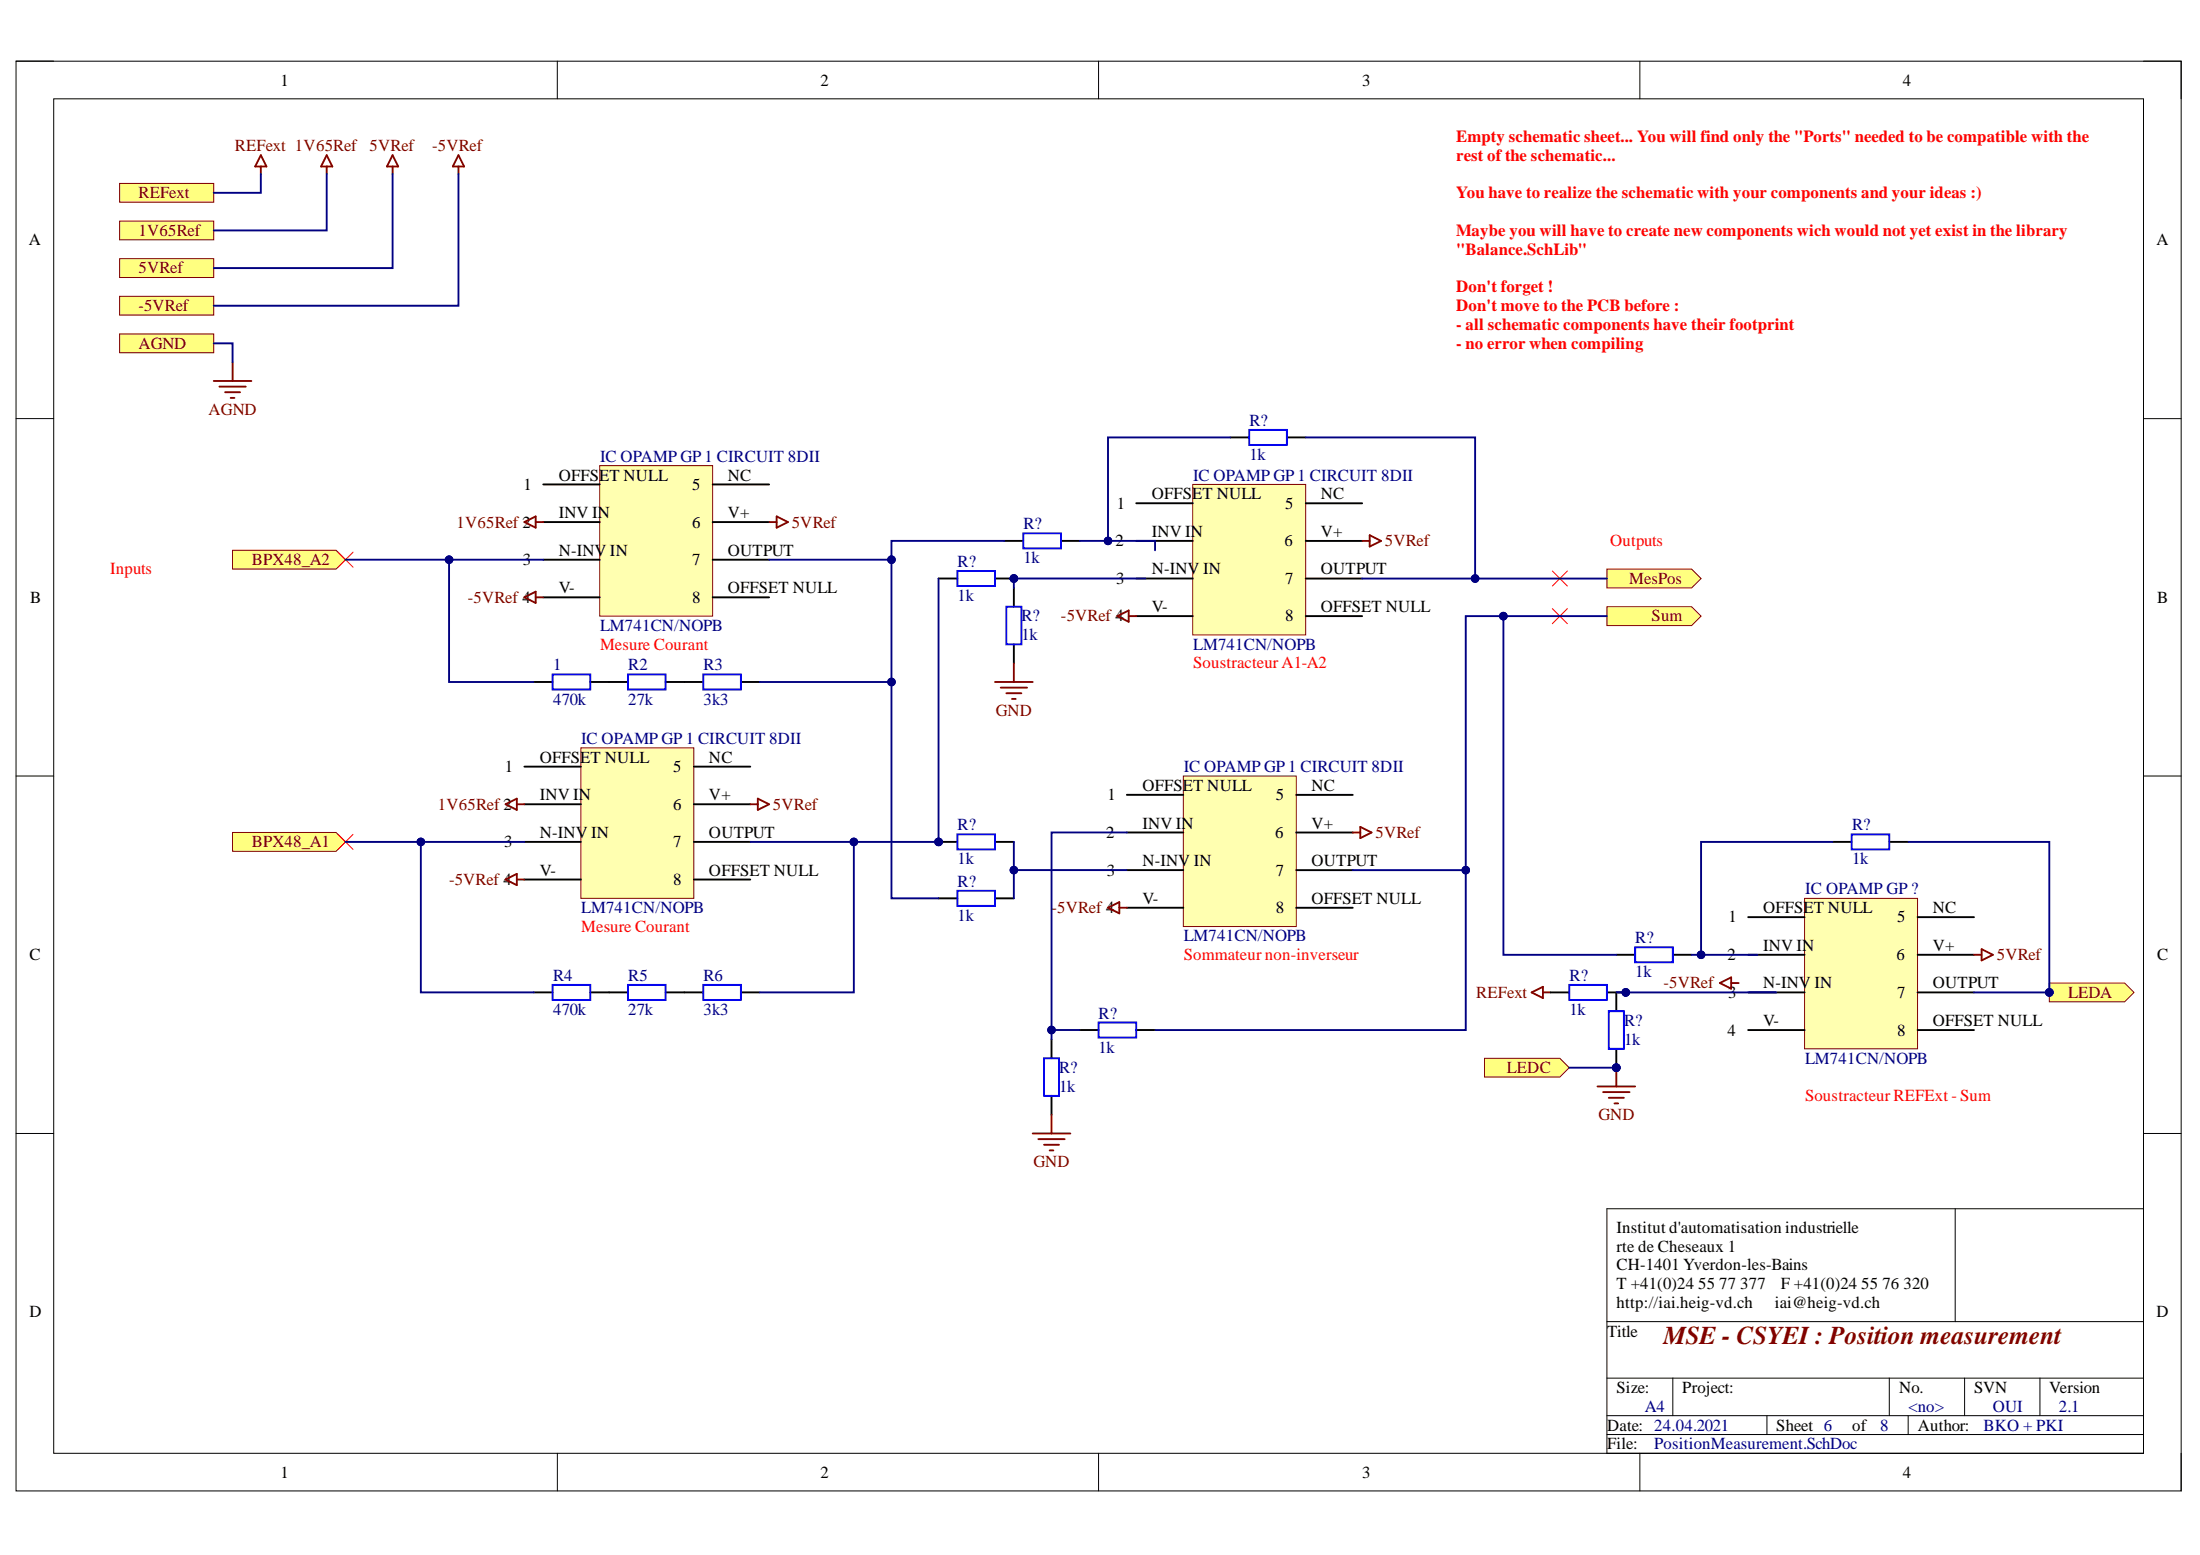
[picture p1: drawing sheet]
<svg xmlns="http://www.w3.org/2000/svg" width="297mm" height="210mm" viewBox="0 0 297 210" stroke-linecap="round" stroke-linejoin="round" font-family="sans-serif">
<path d="M2.2 8.3h292.3v193h-292.3z" fill="none" stroke="#000" stroke-width=".14"/>
<path d="M7.3 13.3h282.1v182.9h-282.1z" fill-rule="evenodd" fill="#fff"/>
<g fill="none" stroke="#000" stroke-width=".14">
<path d="M2.2 8.3h5.1M7.3 13.3h282.1v182.9h-282.1zM75.2 8.3v5M148.3 8.3v5M221.4 8.3v5M289.4 8.3h5.1v5M2.2 56.5h5.1M289.4 56.5h5.1M2.2 104.8h5.1M289.4 104.8h5.1M2.2 153h5.1M289.4 153h5.1"/>
<path d="M217 163.2h72.4v33h-72.4zM217 178.4h72.4M264 163.2v15.2M75.3 196.2v5.1M148.3 196.2v5.1M217 193.6h72.4M217 191.1h72.4M217 186h72.4M221.4 196.2v5.1M225.9 186v5.1M238.6 191.1v2.5M255.1 186v5.1"/>
<path d="M257.6 191.1v2.5M265.3 186v5.1M275.4 186v5.1M294.5 196.2v5.1"/>
</g>
<path d="M16.2 45.1h12.7v2.5h-12.7z" fill-rule="evenodd" fill="#ffff80"/>
<path d="M16.2 45.1h12.7v2.5h-12.7z" fill="none" stroke="#800000" stroke-width=".14"/>
<path d="M200.4 142.9h10.2l1.3 1.2-1.3 1.3h-10.2z" fill-rule="evenodd" fill="#ffff80"/>
<path d="M200.4 142.9h10.2l1.3 1.2-1.3 1.3h-10.2z" fill="none" stroke="#800000" stroke-width=".14"/>
<path d="M31.4 112.4h14l1.3 1.2-1.3 1.3h-14z" fill-rule="evenodd" fill="#ffff80"/>
<path d="M31.4 112.4h14l1.3 1.2-1.3 1.3h-14z" fill="none" stroke="#800000" stroke-width=".14"/>
<path d="M31.4 74.3h14l1.3 1.3-1.3 1.2h-14z" fill-rule="evenodd" fill="#ffff80"/>
<path d="M31.4 74.3h14l1.3 1.3-1.3 1.2h-14z" fill="none" stroke="#800000" stroke-width=".14"/>
<path d="M45.6 74.5l2.1 2.1M47.7 74.5l-2.1 2.1M45.6 112.6l2.1 2.1M47.7 112.6l-2.1 2.1" fill="none" stroke="#f00" stroke-width=".14"/>
<path d="M196.6 17.1h90.3v48.3h-90.3z" fill-rule="evenodd" fill="#fff"/>
<path d="M196.6 17.1h90.3v48.3h-90.3z" fill="none" stroke="#fff" stroke-width=".14"/>
<path d="M35.2 20.9l.8 1.6h-1.6zM35.2 22.5v1" fill="none" stroke="#800000" stroke-width=".26"/>
<path d="M16.2 24.8h12.7v2.5h-12.7z" fill-rule="evenodd" fill="#ffff80"/>
<path d="M16.2 24.8h12.7v2.5h-12.7z" fill="none" stroke="#800000" stroke-width=".14"/>
<path d="M28.9 51.4h5M29.6 52.2h3.6M30.4 52.9h2M31.1 53.7h.6M31.4 48.9v2.5" fill="none" stroke="#800000" stroke-width=".26"/>
<path d="M217 76.8h11.4l1.3 1.3-1.3 1.3h-11.4z" fill-rule="evenodd" fill="#ffff80"/>
<path d="M217 76.8h11.4l1.3 1.3-1.3 1.3h-11.4z" fill="none" stroke="#800000" stroke-width=".14"/>
<path d="M217 81.9h11.4l1.3 1.3-1.3 1.2h-11.4z" fill-rule="evenodd" fill="#ffff80"/>
<path d="M217 81.9h11.4l1.3 1.3-1.3 1.2h-11.4z" fill="none" stroke="#800000" stroke-width=".14"/>
<path d="M276.7 132.7h10.2l1.2 1.3-1.2 1.2h-10.2z" fill-rule="evenodd" fill="#ffff80"/>
<path d="M276.7 132.7h10.2l1.2 1.3-1.2 1.2h-10.2z" fill="none" stroke="#800000" stroke-width=".14"/>
<path d="M209.6 77.1l2 2M211.6 77.1l-2 2M209.6 82.2l2 2M211.6 82.2l-2 2" fill="none" stroke="#f00" stroke-width=".14"/>
<path d="M81 62.9h15.2v20.3h-15.2z" fill-rule="evenodd" fill="#ffffb0"/>
<path d="M81 62.9h15.2v20.3h-15.2z" fill="none" stroke="#800000" stroke-width=".14"/>
<path d="M73.3 65.4h7.7M73.3 70.5h7.7M73.3 75.6h7.7M96.2 65.4h7.6M96.2 70.5h7.6M96.2 75.6h7.6M73.3 80.6h7.7M96.2 80.6h7.6" fill="none" stroke="#000" stroke-width=".26"/>
<path d="M78.4 100.9h15.3v20.4h-15.3z" fill-rule="evenodd" fill="#ffffb0"/>
<path d="M78.4 100.9h15.3v20.4h-15.3z" fill="none" stroke="#800000" stroke-width=".14"/>
<path d="M70.8 103.5h7.6M70.8 108.6h7.6M70.8 113.6h7.6M70.8 118.7h7.6M93.7 103.5h7.6M93.7 108.6h7.6M93.7 113.6h7.6M93.7 118.7h7.6" fill="none" stroke="#000" stroke-width=".26"/>
<path d="M161 65.4h15.3v20.3h-15.3z" fill-rule="evenodd" fill="#ffffb0"/>
<path d="M161 65.4h15.3v20.3h-15.3z" fill="none" stroke="#800000" stroke-width=".14"/>
<path d="M153.4 67.9h7.6M153.4 73h7.6M153.4 78.1h7.6M176.3 67.9h7.6M176.3 73h7.6M176.3 78.1h7.6M153.4 83.2h7.6M176.3 83.2h7.6" fill="none" stroke="#000" stroke-width=".26"/>
<path d="M159.8 104.8h15.2v20.3h-15.2z" fill-rule="evenodd" fill="#ffffb0"/>
<path d="M159.8 104.8h15.2v20.3h-15.2z" fill="none" stroke="#800000" stroke-width=".14"/>
<path d="M152.1 107.3h7.7M152.1 112.4h7.7M152.1 117.5h7.7M175 107.3h7.6M175 112.4h7.6M175 117.5h7.6M152.1 122.5h7.7M175 122.5h7.6" fill="none" stroke="#000" stroke-width=".26"/>
<path d="M16.2 34.9h12.7v2.6h-12.7z" fill-rule="evenodd" fill="#ffff80"/>
<path d="M16.2 34.9h12.7v2.6h-12.7z" fill="none" stroke="#800000" stroke-width=".14"/>
<path d="M16.2 40h12.7v2.5h-12.7z" fill-rule="evenodd" fill="#ffff80"/>
<path d="M16.2 40h12.7v2.5h-12.7z" fill="none" stroke="#800000" stroke-width=".14"/>
<g fill="none" stroke="#800000" stroke-width=".26">
<path d="M53 20.9l.8 1.6h-1.6zM53 22.5v1M61.9 20.9l.8 1.6h-1.6zM61.9 22.5v1M103.8 70.5h1.1M104.9 69.7l1.5 .8-1.5 .7zM183.9 73h1M184.9 72.2l1.6 .8-1.6 .8zM70.8 80.6l1.5-.7v1.5zM72.3 80.6h1M150.9 83.2l1.5-.8v1.5zM152.4 83.2h1"/>
<path d="M68.3 118.7l1.5-.7v1.5zM69.8 118.7h1M101.3 108.6h1M102.3 107.8l1.5 .8-1.5 .7zM182.6 112.4h1.1M183.7 111.6l1.5 .8-1.5 .7zM149.6 122.5l1.5-.7v1.5zM151.1 122.5h1"/>
</g>
<path d="M16.2 29.8h12.7v2.6h-12.7z" fill-rule="evenodd" fill="#ffff80"/>
<path d="M16.2 29.8h12.7v2.6h-12.7z" fill="none" stroke="#800000" stroke-width=".14"/>
<g fill="none" stroke="#800000" stroke-width=".26">
<path d="M44.1 20.9l.8 1.6h-1.6zM44.1 22.5v1M70.8 70.5l1.5-.8v1.5zM72.3 70.5h1M134.3 92.1h5.1M135.1 92.8h3.6M135.9 93.6h2M136.6 94.3h.5M136.9 89.5v2.6M68.3 108.6l1.5-.8v1.5zM69.8 108.6h1M206.8 134l1.5-.8v1.5z"/>
<path d="M208.3 134h1M139.4 153h5.1M140.2 153.8h3.6M141 154.5h2M141.7 155.3h.5M142 150.5v2.5"/>
</g>
<g fill="none" stroke="#000" stroke-width=".26">
<path d="M166.1 59h2.6M173.7 59h2.6M126.7 78.1h2.6M134.3 78.1h2.6M135.6 73h2.6M136.9 79.4v2.5M143.2 73h2.6M72.1 92.1h2.5M79.7 92.1h5.1M89.9 92.1h5M100 92.1h2.6M136.9 87v2.5"/>
<path d="M126.7 113.6h2.6M134.3 113.6h2.6M72.1 134h2.5M79.7 134h5.1M89.9 134h5M100 134h2.6M126.7 121.3h2.6M134.3 121.3h2.6M145.8 139h2.5M153.4 139h2.6M142 140.3v2.5M142 147.9v2.6"/>
</g>
<g fill="none" stroke="#00f" stroke-width=".26">
<path d="M168.7 58h5v2.1h-5zM129.3 77.1h5v2h-5zM138.2 72h5v2h-5zM74.6 91h5.1v2.1h-5.1zM84.8 91h5.1v2.1h-5.1zM94.9 91h5.1v2.1h-5.1zM135.9 81.9h2v5.1h-2zM129.3 112.6h5v2.1h-5zM74.6 132.9h5.1v2.1h-5.1zM84.8 132.9h5.1v2.1h-5.1zM94.9 132.9h5.1v2.1h-5.1zM129.3 120.2h5v2.1h-5z"/>
<path d="M148.3 138h5.1v2.1h-5.1zM141 142.8h2v5.1h-2z"/>
</g>
<path d="M243.7 121.3h15.2v20.3h-15.2z" fill-rule="evenodd" fill="#ffffb0"/>
<path d="M243.7 121.3h15.2v20.3h-15.2z" fill="none" stroke="#800000" stroke-width=".14"/>
<path d="M218.2 128.9h2.6M218.2 134v2.5M225.9 128.9h2.5M236 123.8h7.7M236 128.9h7.7M236 134h7.7M236 139h7.7M258.9 123.8h7.6M258.9 128.9h7.6M258.9 134h7.6M258.9 139h7.6" fill="none" stroke="#000" stroke-width=".26"/>
<path d="M232.2 132.7l1.5-.8v1.6zM233.7 132.7h1.1M266.5 128.9h1.1M267.6 128.1l1.5 .8-1.5 .7z" fill="none" stroke="#800000" stroke-width=".26"/>
<path d="M217.2 136.5h2.1v5.1h-2.1zM220.8 127.9h5.1v2h-5.1z" fill="none" stroke="#00f" stroke-width=".26"/>
<circle cx="219.5" cy="134" r=".51" fill="#000080"/>
<circle cx="219.5" cy="134" r=".51" fill="none" stroke="#000080" stroke-width=".14"/>
<path d="M217 134h2.5" fill="none" stroke="#000" stroke-width=".26"/>
<circle cx="219.5" cy="134" r=".51" fill="#000080"/>
<circle cx="219.5" cy="134" r=".51" fill="none" stroke="#000080" stroke-width=".14"/>
<path d="M247.5 113.6h2.5M255.1 113.6h2.5M209.3 134h2.6" fill="none" stroke="#000" stroke-width=".26"/>
<path d="M250 112.6h5.1v2.1h-5.1zM211.9 132.9h5.1v2.1h-5.1z" fill="none" stroke="#00f" stroke-width=".26"/>
<path d="M215.7 146.7h5.1M216.5 147.4h3.5M217.2 148.2h2.1M218 148.9h.5M218.2 144.1v2.6" fill="none" stroke="#800000" stroke-width=".26"/>
<path d="M35.2 23.5v2.5h-6.3M44.1 23.5v7.6h-15.2M53 23.5v12.7h-24.1M61.9 23.5v17.8h-33M28.9 46.3h2.5v2.6M46.7 113.6h24.1" fill="none" stroke="#000080" stroke-width=".26"/>
<circle cx="56.8" cy="113.6" r=".51" fill="#000080"/>
<circle cx="56.8" cy="113.6" r=".51" fill="none" stroke="#000080" stroke-width=".14"/>
<path d="M60.6 75.6v16.5h11.5" fill="none" stroke="#000080" stroke-width=".26"/>
<circle cx="60.6" cy="75.6" r=".51" fill="#000080"/>
<circle cx="60.6" cy="75.6" r=".51" fill="none" stroke="#000080" stroke-width=".14"/>
<path d="M135.6 73h-15.2v2.6h-16.6M154.7 78.1h-17.8v1.3" fill="none" stroke="#000080" stroke-width=".26"/>
<circle cx="120.4" cy="75.6" r=".51" fill="#000080"/>
<circle cx="120.4" cy="75.6" r=".51" fill="none" stroke="#000080" stroke-width=".14"/>
<path d="M120.4 75.6v16.5h-17.8" fill="none" stroke="#000080" stroke-width=".26"/>
<circle cx="120.4" cy="92.1" r=".51" fill="#000080"/>
<circle cx="120.4" cy="92.1" r=".51" fill="none" stroke="#000080" stroke-width=".14"/>
<circle cx="120.4" cy="75.6" r=".51" fill="#000080"/>
<circle cx="120.4" cy="75.6" r=".51" fill="none" stroke="#000080" stroke-width=".14"/>
<path d="M56.8 113.6v20.4h15.3" fill="none" stroke="#000080" stroke-width=".26"/>
<circle cx="56.8" cy="113.6" r=".51" fill="#000080"/>
<circle cx="56.8" cy="113.6" r=".51" fill="none" stroke="#000080" stroke-width=".14"/>
<path d="M115.3 113.6v20.4h-12.7" fill="none" stroke="#000080" stroke-width=".26"/>
<circle cx="115.3" cy="113.6" r=".51" fill="#000080"/>
<circle cx="115.3" cy="113.6" r=".51" fill="none" stroke="#000080" stroke-width=".14"/>
<path d="M145.8 139h-3.8v1.3" fill="none" stroke="#000080" stroke-width=".26"/>
<circle cx="142" cy="139" r=".51" fill="#000080"/>
<circle cx="142" cy="139" r=".51" fill="none" stroke="#000080" stroke-width=".14"/>
<path d="M152.1 112.4h-10.1v26.6" fill="none" stroke="#000080" stroke-width=".26"/>
<circle cx="142" cy="139" r=".51" fill="#000080"/>
<circle cx="142" cy="139" r=".51" fill="none" stroke="#000080" stroke-width=".14"/>
<path d="M182.6 117.5h15.3v21.5h-41.9" fill="none" stroke="#000080" stroke-width=".26"/>
<circle cx="197.9" cy="117.5" r=".51" fill="#000080"/>
<circle cx="197.9" cy="117.5" r=".51" fill="none" stroke="#000080" stroke-width=".14"/>
<path d="M217 83.2h-19.1v34.3" fill="none" stroke="#000080" stroke-width=".26"/>
<circle cx="197.9" cy="117.5" r=".51" fill="#000080"/>
<circle cx="197.9" cy="117.5" r=".51" fill="none" stroke="#000080" stroke-width=".14"/>
<circle cx="203" cy="83.2" r=".51" fill="#000080"/>
<circle cx="203" cy="83.2" r=".51" fill="none" stroke="#000080" stroke-width=".14"/>
<path d="M120.4 92.1v29.2h6.3" fill="none" stroke="#000080" stroke-width=".26"/>
<circle cx="120.4" cy="92.1" r=".51" fill="#000080"/>
<circle cx="120.4" cy="92.1" r=".51" fill="none" stroke="#000080" stroke-width=".14"/>
<path d="M126.7 78.1v35.5h-25.4" fill="none" stroke="#000080" stroke-width=".26"/>
<circle cx="115.3" cy="113.6" r=".51" fill="#000080"/>
<circle cx="115.3" cy="113.6" r=".51" fill="none" stroke="#000080" stroke-width=".14"/>
<path d="M136.9 113.6v7.7" fill="none" stroke="#000080" stroke-width=".26"/>
<circle cx="136.9" cy="117.5" r=".51" fill="#000080"/>
<circle cx="136.9" cy="117.5" r=".51" fill="none" stroke="#000080" stroke-width=".14"/>
<path d="M136.9 117.5h15.2" fill="none" stroke="#000080" stroke-width=".26"/>
<circle cx="136.9" cy="117.5" r=".51" fill="#000080"/>
<circle cx="136.9" cy="117.5" r=".51" fill="none" stroke="#000080" stroke-width=".14"/>
<path d="M166.1 59h-16.5v14" fill="none" stroke="#000080" stroke-width=".26"/>
<circle cx="149.6" cy="73" r=".51" fill="#000080"/>
<circle cx="149.6" cy="73" r=".51" fill="none" stroke="#000080" stroke-width=".14"/>
<path d="M176.3 59h22.9v19.1" fill="none" stroke="#000080" stroke-width=".26"/>
<circle cx="199.2" cy="78.1" r=".51" fill="#000080"/>
<circle cx="199.2" cy="78.1" r=".51" fill="none" stroke="#000080" stroke-width=".14"/>
<path d="M145.8 73h10.2v1.3M257.6 113.6h19.1v20.4" fill="none" stroke="#000080" stroke-width=".26"/>
<circle cx="149.6" cy="73" r=".51" fill="#000080"/>
<circle cx="149.6" cy="73" r=".51" fill="none" stroke="#000080" stroke-width=".14"/>
<path d="M183.9 78.1h33.1" fill="none" stroke="#000080" stroke-width=".26"/>
<circle cx="199.2" cy="78.1" r=".51" fill="#000080"/>
<circle cx="199.2" cy="78.1" r=".51" fill="none" stroke="#000080" stroke-width=".14"/>
<path d="M203 83.2v45.7h15.2" fill="none" stroke="#000080" stroke-width=".26"/>
<circle cx="203" cy="83.2" r=".51" fill="#000080"/>
<circle cx="203" cy="83.2" r=".51" fill="none" stroke="#000080" stroke-width=".14"/>
<path d="M218.2 134h21.6" fill="none" stroke="#000080" stroke-width=".26"/>
<circle cx="219.5" cy="134" r=".51" fill="#000080"/>
<circle cx="219.5" cy="134" r=".51" fill="none" stroke="#000080" stroke-width=".14"/>
<path d="M228.4 128.9h8.9M266.5 134h10.2M211.9 144.1h6.3" fill="none" stroke="#000080" stroke-width=".26"/>
<circle cx="229.7" cy="128.9" r=".51" fill="#000080"/>
<circle cx="229.7" cy="128.9" r=".51" fill="none" stroke="#000080" stroke-width=".14"/>
<path d="M247.5 113.6h-17.8v15.3" fill="none" stroke="#000080" stroke-width=".26"/>
<circle cx="229.7" cy="128.9" r=".51" fill="#000080"/>
<circle cx="229.7" cy="128.9" r=".51" fill="none" stroke="#000080" stroke-width=".14"/>
<path d="M46.7 75.6h26.6" fill="none" stroke="#000080" stroke-width=".26"/>
<circle cx="60.6" cy="75.6" r=".51" fill="#000080"/>
<circle cx="60.6" cy="75.6" r=".51" fill="none" stroke="#000080" stroke-width=".14"/>
<text font-size="3.5" fill="#000080" x="217.7" y="143.6">PIR?01</text>
<text font-size="3.5" fill="#800000" x="224.6" y="181.5">MSE - CSYEI : Position measurement</text>
<text font-size="2.8" fill="#000080" x="276.6" y="134.6">POLEDA</text>
<g font-size="2.3">
<text x="37.9" y="11.6">1</text>
<text x="110.8" y="11.6">2</text>
<text x="183.9" y="11.6">3</text>
<text x="256.9" y="11.6">4</text>
<text x="3.9" y="33.1">A</text>
<text x="291.2" y="33.1">A</text>
<text x="75.4" y="64.9">OFFSET NULL</text>
<text x="98.3" y="64.9">NC</text>
<text x="70.7" y="66.1">1</text>
<text x="75.4" y="69.9">INV IN</text>
<text x="93.4" y="66.1">5</text>
<text x="93.4" y="71.2">6</text>
<text x="98.3" y="69.9">V+</text>
<text x="150.8" y="68.7">1</text>
<text x="155.5" y="67.4">OFFSET NULL</text>
<text x="173.5" y="68.7">5</text>
<text x="178.3" y="67.4">NC</text>
<text x="70.6" y="76.3">3</text>
<text x="75.4" y="75">N-INV IN</text>
<text x="93.4" y="76.3">7</text>
<text x="98.3" y="75">OUTPUT</text>
<text x="150.6" y="73.7">2</text>
<text x="155.5" y="72.5">INV IN</text>
<text x="155.5" y="77.5">N-INV IN</text>
<text x="173.4" y="73.7">6</text>
<text x="178.3" y="72.5">V+</text>
<text x="178.3" y="77.5">OUTPUT</text>
<text x="4.1" y="81.4">B</text>
<text x="75.4" y="80.1">V-</text>
<text x="93.4" y="81.4">8</text>
<text x="98.3" y="80.1">OFFSET NULL</text>
<text x="150.7" y="78.8">3</text>
<text x="155.5" y="82.6">V-</text>
<text x="173.5" y="78.8">7</text>
<text x="173.5" y="83.9">8</text>
<text x="178.3" y="82.6">OFFSET NULL</text>
<text x="291.2" y="81.4">B</text>
<text x="68.2" y="104.2">1</text>
<text x="72.9" y="103">OFFSET NULL</text>
<text x="90.9" y="104.2">5</text>
<text x="95.7" y="103">NC</text>
<text x="154.2" y="106.8">OFFSET NULL</text>
<text x="177.1" y="106.8">NC</text>
<text x="72.9" y="108">INV IN</text>
<text x="72.9" y="113.1">N-INV IN</text>
<text x="90.9" y="109.3">6</text>
<text x="95.7" y="108">V+</text>
<text x="95.7" y="113.1">OUTPUT</text>
<text x="149.3" y="113.1">2</text>
<text x="149.5" y="108">1</text>
<text x="154.2" y="111.8">INV IN</text>
<text x="172.2" y="113.1">6</text>
<text x="172.3" y="108">5</text>
<text x="177.1" y="111.8">V+</text>
<text x="68.1" y="114.4">3</text>
<text x="72.9" y="118.2">V-</text>
<text x="90.9" y="114.4">7</text>
<text x="90.9" y="119.5">8</text>
<text x="95.7" y="118.2">OFFSET NULL</text>
<text x="149.4" y="118.2">3</text>
<text x="154.2" y="116.9">N-INV IN</text>
<text x="172.3" y="118.2">7</text>
<text x="177.1" y="116.9">OUTPUT</text>
<text x="154.2" y="122">V-</text>
<text x="172.3" y="123.3">8</text>
<text x="177.1" y="122">OFFSET NULL</text>
<text x="233.4" y="124.5">1</text>
<text x="238" y="123.3">OFFSET NULL</text>
<text x="256.1" y="124.5">5</text>
<text x="261" y="123.3">NC</text>
<text x="4" y="129.6">C</text>
<text x="233.2" y="129.6">2</text>
<text x="238" y="128.3">INV IN</text>
<text x="256.1" y="129.6">6</text>
<text x="261" y="128.3">V+</text>
<text x="291.2" y="129.6">C</text>
<text x="233.3" y="134.7">3</text>
<text x="238" y="133.4">N-INV IN</text>
<text x="256.1" y="134.7">7</text>
<text x="261" y="133.4">OUTPUT</text>
<text x="233.2" y="139.8">4</text>
<text x="238" y="138.5">V-</text>
<text x="256.1" y="139.8">8</text>
<text x="261" y="138.5">OFFSET NULL</text>
<text x="218.3" y="166.4">Institut d'automatisation industrielle</text>
<text x="218.3" y="169">rte de Cheseaux 1</text>
<text x="218.3" y="171.5">CH-1401 Yverdon-les-Bains</text>
<text x="4" y="177.8">D</text>
<text x="218.3" y="174">T +41(0)24</text>
<text x="218.3" y="176.6">http://iai.heig-vd.ch</text>
<text x="229.3" y="174">55</text>
<text x="232.1" y="174">77</text>
<text x="235" y="174">377</text>
<text x="239.6" y="176.6">iai@heig-vd.ch</text>
<text x="240.5" y="174">F +41(0)24</text>
<text x="251.3" y="174">55</text>
<text x="254.1" y="174">76</text>
<text x="257" y="174">320</text>
<text x="291.2" y="177.8">D</text>
<text x="217" y="180.5">Title</text>
<text x="218.3" y="188.1">Size:</text>
<text x="227.1" y="188.1">Project:</text>
<text x="256.4" y="188.1">No.</text>
<text x="266.5" y="188.1">SVN</text>
<text x="276.7" y="188.1">Version</text>
<text x="217" y="193.1">Date: 24.04.2021</text>
<text x="217" y="195.7">File:</text>
<text x="239.8" y="193.1">Sheet 6</text>
<text x="250.1" y="193.1">of</text>
<text x="258.9" y="193.1">Author:</text>
<text x="37.9" y="199.5">1</text>
<text x="110.8" y="199.5">2</text>
<text x="183.9" y="199.5">3</text>
<text x="256.9" y="199.5">4</text>
</g>
<g font-size="2.3" fill="#800000">
<text x="31.7" y="20.4">REFext 1V65Ref</text>
<text x="49.9" y="20.4">5VRef</text>
<text x="58.3" y="20.4">-5VRef</text>
<text x="18.7" y="26.8">REFext</text>
<text x="18.7" y="31.8">1V65Ref</text>
<text x="18.7" y="36.9">5VRef</text>
<text x="18.7" y="42">-5VRef</text>
<text x="18.7" y="47">AGND</text>
<text x="28.2" y="56">AGND</text>
<text x="61.6" y="71.2">1V65Ref 2</text>
<text x="106.9" y="71.2">5VRef</text>
<text x="34" y="76.3">BPX48_A2</text>
<text x="187" y="73.7">5VRef</text>
<text x="63.2" y="81.4">-5VRef 4</text>
<text x="143.3" y="83.9">-5VRef 4</text>
<text x="220" y="78.8">MesPos</text>
<text x="223" y="83.9">Sum</text>
<text x="134.5" y="96.6">GND</text>
<text x="59.1" y="109.3">1V65Ref 2</text>
<text x="104.4" y="109.3">5VRef</text>
<text x="185.7" y="113.1">5VRef</text>
<text x="34" y="114.4">BPX48_A1</text>
<text x="60.6" y="119.5">-5VRef 4</text>
<text x="142" y="123.3">-5VRef 4</text>
<text x="269.6" y="129.6">5VRef</text>
<text x="199.3" y="134.7">REFext</text>
<text x="224.6" y="133.4">-5VRef</text>
<text x="279.2" y="134.7">LEDA</text>
<text x="203.5" y="144.9">LEDC</text>
<text x="215.8" y="151.2">GND</text>
<text x="139.5" y="157.6">GND</text>
</g>
<g font-size="2.3" fill="#f00">
<text x="196.6" y="19.2">Empty schematic sheet... You will find only the &quot;Ports&quot; needed to be compatible with the</text>
<text x="196.6" y="21.7">rest ofthe schematic...</text>
<text x="196.6" y="26.8">You have to realize the schematic with your components and your ideas :)</text>
<text x="196.6" y="31.8">Maybe you will have to create new components wich would not yet exist in the library</text>
<text x="196.6" y="34.4">&quot;Balance.SchLib&quot;</text>
<text x="196.6" y="39.4">Don't forget !</text>
<text x="196.6" y="42">Don't move to the PCB before :</text>
<text x="196.6" y="44.5">- all schematic components have their footprint</text>
<text x="196.6" y="47">- no error when compiling</text>
<text x="14.9" y="77.5">Inputs</text>
<text x="217.4" y="73.7">Outputs</text>
<text x="81" y="87.7">Mesure Courant</text>
<text x="161.1" y="90.2">Soustracteur A1-A2</text>
<text x="78.5" y="125.8">Mesure Courant</text>
<text x="159.8" y="129.6">Sommateur non-inverseur</text>
<text x="243.7" y="148.7">Soustracteur REFExt - Sum</text>
</g>
<g font-size="2.3" fill="#000080">
<text x="168.7" y="57.5">R?</text>
<text x="81" y="62.3">IC OPAMP GP 1 CIRCUIT 8DII</text>
<text x="161.1" y="64.9">IC OPAMP GP 1 CIRCUIT 8DII</text>
<text x="168.7" y="62.1">1k</text>
<text x="138.2" y="71.5">R?</text>
<text x="129.3" y="76.5">R?</text>
<text x="138.2" y="76">1k</text>
<text x="129.3" y="81.1">1k</text>
<text x="137.9" y="83.9">R?</text>
<text x="81" y="85.2">LM741CN/NOPB</text>
<text x="137.9" y="86.4">1k</text>
<text x="161.1" y="87.7">LM741CN/NOPB</text>
<text x="74.7" y="90.5">1</text>
<text x="74.7" y="95.1">470k</text>
<text x="84.8" y="90.5">R2</text>
<text x="84.8" y="95.1">27k</text>
<text x="95" y="90.5">R3</text>
<text x="95" y="95.1">3k3</text>
<text x="78.5" y="100.4">IC OPAMP GP 1 CIRCUIT 8DII</text>
<text x="159.8" y="104.2">IC OPAMP GP 1 CIRCUIT 8DII</text>
<text x="129.3" y="112.1">R?</text>
<text x="250.1" y="112.1">R?</text>
<text x="129.3" y="116.7">1k</text>
<text x="129.3" y="119.7">R?</text>
<text x="250.1" y="116.7">1k</text>
<text x="78.5" y="123.3">LM741CN/NOPB</text>
<text x="129.3" y="124.3">1k</text>
<text x="243.7" y="120.7">IC OPAMP GP ?</text>
<text x="159.8" y="127.1">LM741CN/NOPB</text>
<text x="220.8" y="127.3">R?</text>
<text x="220.8" y="131.9">1k</text>
<text x="74.7" y="132.4">R4</text>
<text x="74.7" y="137">470k</text>
<text x="84.8" y="132.4">R5</text>
<text x="84.8" y="137">27k</text>
<text x="95" y="132.4">R6</text>
<text x="95" y="137">3k3</text>
<text x="148.3" y="137.5">R?</text>
<text x="211.9" y="132.4">R?</text>
<text x="211.9" y="137">1k</text>
<text x="148.3" y="142.1">1k</text>
<text x="219.3" y="138.5">R?</text>
<text x="219.3" y="141.1">1k</text>
<text x="243.7" y="143.6">LM741CN/NOPB</text>
<text x="143" y="144.9">R?</text>
<text x="143" y="147.4">1k</text>
<text x="222.1" y="190.6">A4</text>
<text x="257.7" y="190.6">&lt;no&gt;</text>
<text x="269.1" y="190.6">OUI</text>
<text x="278" y="190.6">2.1</text>
<text x="223.3" y="195.7">PositionMeasurement.SchDoc</text>
<text x="253.9" y="193.1">8</text>
<text x="267.8" y="193.1">BKO + PKI</text>
</g>
<g font-size="1.1" fill="#000080">
<text x="133.7" y="78.3">PIR?02</text>
<text x="125.9" y="114">PIR?02</text>
</g>
</svg>
